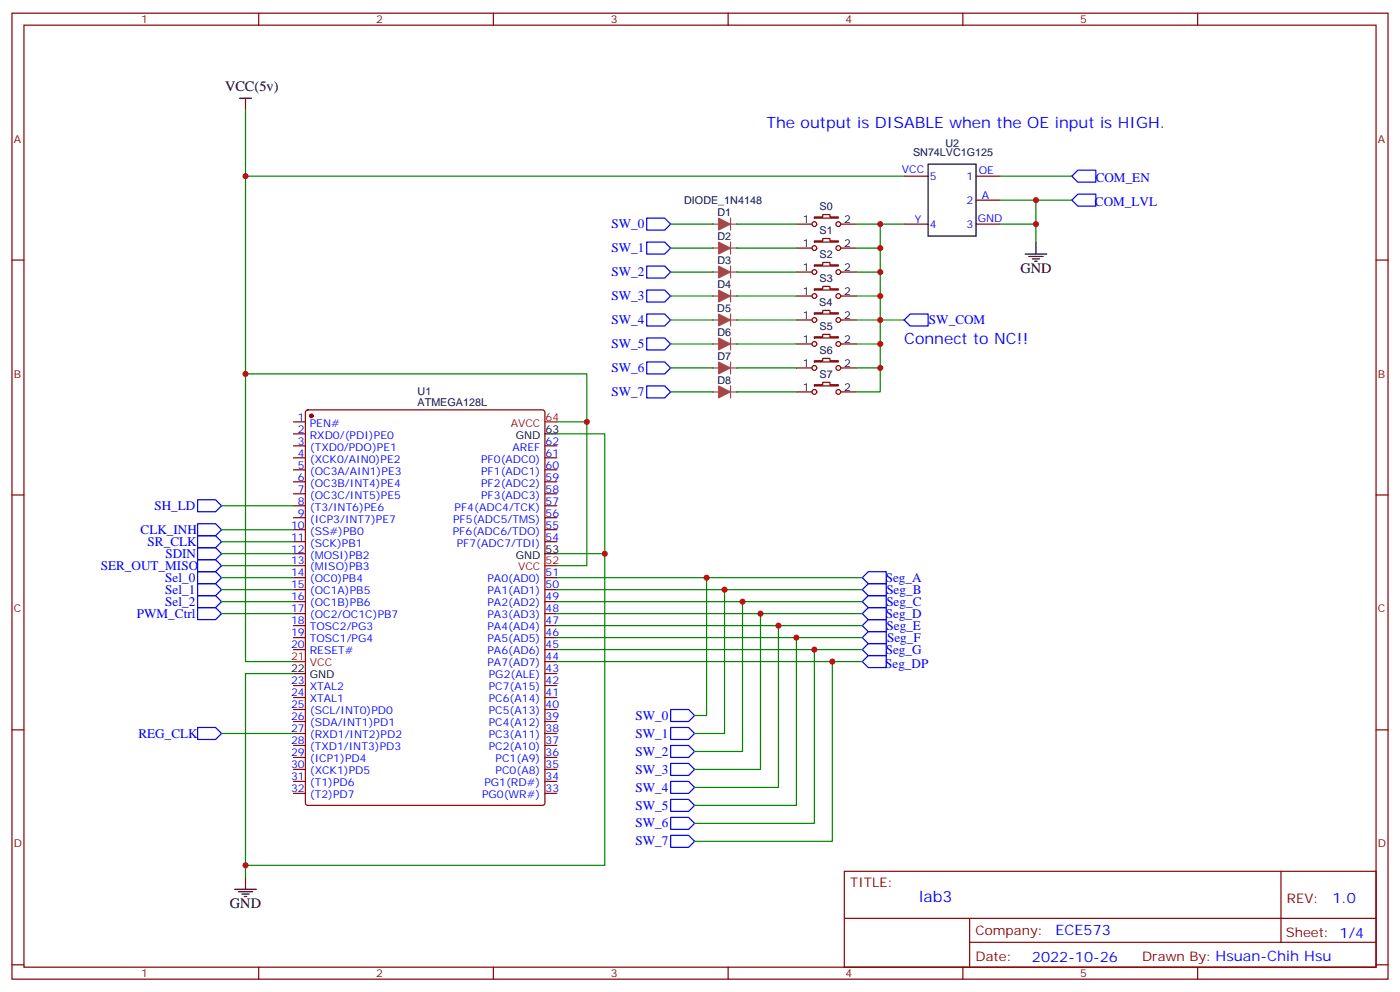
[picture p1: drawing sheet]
<svg xmlns="http://www.w3.org/2000/svg" width="412mm" height="292mm" viewBox="0 0 412 292" stroke-linecap="round" stroke-linejoin="round" font-family="sans-serif">
<g fill="none" stroke="#870000" stroke-width=".35">
<path d="M3.5 3.9h405.4v284.3h-405.4zM7.1 7.4h398.2v277.3h-398.2zM76.2 3.9v3.5M145.3 3.9v3.5M214.5 3.9v3.5M283.6 3.9v3.5M352.8 3.9v3.5M3.5 76.6h3.6M405.3 76.6h3.6M86.4 124.2h3.6M86.4 127.7h3.6M86.4 131.2h3.6"/>
<path d="M86.4 134.8h3.6M86.4 138.3h3.6M90.2 120.9l.5-.3h69.1l.7 .5v115.3l-.4 .6-69.4 .1-.7-.5v-115.2zM160.5 131.2h3.5M160.5 134.8h3.5M160.5 138.3h3.5M3.5 145.7h3.6M86.4 141.8h3.6M86.4 145.3h3.6M86.4 148.9h3.6M86.4 152.4h3.6M86.4 155.9h3.6"/>
<path d="M86.4 159.5h3.6M160.5 141.8h3.5M160.5 145.3h3.5M160.5 148.9h3.5M160.5 152.4h3.5M160.5 155.9h3.5M160.5 159.5h3.5M405.3 145.7h3.6M86.4 163h3.6M86.4 166.5h3.6M86.4 170h3.6M86.4 173.6h3.6"/>
<path d="M86.4 177.1h3.6M160.5 170h3.5M160.5 173.6h3.5M160.5 177.1h3.5M86.4 180.6h3.6M86.4 184.1h3.6M86.4 187.7h3.6M86.4 191.2h3.6M160.5 180.6h3.5M160.5 184.1h3.5M160.5 187.7h3.5M160.5 191.2h3.5"/>
<path d="M160.5 198.3h3.5M160.5 194.7h3.5M3.5 214.8h3.6M86.4 201.8h3.6M86.4 205.3h3.6M86.4 208.8h3.6M86.4 212.4h3.6M86.4 215.9h3.6M86.4 219.4h3.6M160.5 201.8h3.5M160.5 205.3h3.5M160.5 208.8h3.5"/>
<path d="M160.5 212.4h3.5M160.5 215.9h3.5M160.5 219.4h3.5M405.3 214.8h3.6M86.4 223h3.6M86.4 226.5h3.6M86.4 230h3.6M86.4 233.5h3.6M160.5 223h3.5M160.5 226.5h3.5M160.5 230h3.5M160.5 233.5h3.5"/>
<path d="M248.7 256.5h156.6v28.2h-156.6zM377.3 256.5v20.9M248.7 270.3h156.5M285.6 277.4h119.6M285.6 270.3v14.1M3.5 284h3.6M76.2 284.7v3.5M145.3 284.7v3.5M214.5 284.7v3.5M283.6 284.7v3.5M352.8 284.7v3.5M405.3 284h3.6"/>
</g>
<circle cx="91.7" cy="122.4" r=".53" fill="#870000" stroke="#870000" stroke-width=".35"/>
<path d="M160.5 124.2h3.5M160.5 166.5h3.5M86.4 194.7h3.6" fill="none" stroke="#f00" stroke-width=".35"/>
<path d="M70.6 28.9h3.5M72.3 28.9v3.6M160.5 127.7h3.5M160.5 163h3.5M86.4 198.3h3.6M72.3 258.2v3.6M69.1 261.8h6.4M70.2 262.5h4.2M71.3 263.2h2.1M72 263.9h.7" fill="none" stroke="#000" stroke-width=".35"/>
<g fill="none" stroke="#008700" stroke-width=".35">
<path d="M72.3 32.5v162.2h14.1M72.3 110.1h100.6v56.4h-8.9M164 127.7h14.2v35.3M164 124.2h8.9M65.3 177.1h21.1M65.3 173.6h21.1M65.3 170h21.1M164 163h14.2v91.7h-105.9M164 177.1h90M164 173.6h90M164 170h90M208.1 170v40.6h-3.5"/>
<path d="M213.4 173.6v42.3h-8.8M218.7 177.1v44.1h-14.1M65.3 180.6h21.1M86.4 198.3h-14.1v59.9M164 194.7h90M164 191.2h90M164 187.7h90M164 184.1h90M164 180.6h90M224 180.6v45.9h-19.4M229.3 184.1v47.7h-24.7M234.6 187.7v49.4h-30"/>
<path d="M239.9 191.2v51.2h-35.3M245.2 194.7v53h-40.6"/>
</g>
<g fill="none" stroke="#00f" stroke-width=".35">
<path d="M190.5 64.2h5.3l1.8 1.8-1.8 1.7h-5.3zM190.5 71.3h5.3l1.8 1.7-1.8 1.8h-5.3zM190.5 78.3h5.3l1.8 1.8-1.8 1.7h-5.3zM190.5 85.4h5.3l1.8 1.7-1.8 1.8h-5.3zM190.5 99.5h5.3l1.8 1.7-1.8 1.8h-5.3zM190.5 92.4h5.3l1.8 1.8-1.8 1.8h-5.3zM190.5 106.5h5.3l1.8 1.8-1.8 1.8h-5.3zM190.5 113.6h5.3l1.8 1.8-1.8 1.7h-5.3zM58.2 168.3h5.3l1.8 1.7-1.8 1.8h-5.3zM58.2 171.8h5.3l1.8 1.8-1.8 1.7h-5.3zM58.2 175.3h5.3l1.8 1.8-1.8 1.8h-5.3zM58.2 178.9h5.3l1.8 1.7-1.8 1.8h-5.3z"/>
<path d="M254 170l1.8-1.7h5.3v3.5h-5.3zM255.8 171.8h5.3v3.5h-5.3l-1.8-1.7zM255.8 175.3h5.3v3.6h-5.3l-1.8-1.8zM255.8 178.9h5.3v3.5h-5.3l-1.8-1.8zM255.8 182.4h5.3v3.5h-5.3l-1.8-1.8zM255.8 185.9h5.3v3.5h-5.3l-1.8-1.7zM255.8 189.4h5.3v3.6h-5.3l-1.8-1.8zM255.8 193h5.3v3.5h-5.3l-1.8-1.8zM197.6 208.8h5.2l1.8 1.8-1.8 1.8h-5.2zM197.6 214.1h5.2l1.8 1.8-1.8 1.8h-5.2zM197.6 219.4h5.2l1.8 1.8-1.8 1.8h-5.2zM197.6 224.7h5.2l1.8 1.8-1.8 1.7h-5.2z"/>
<path d="M197.6 230h5.2l1.8 1.8-1.8 1.7h-5.2zM197.6 235.3h5.2l1.8 1.8-1.8 1.7h-5.2zM197.6 240.6h5.2l1.8 1.8-1.8 1.7h-5.2zM197.6 245.9h5.2l1.8 1.8-1.8 1.7h-5.2z"/>
</g>
<path d="M215.2 64.2v3.5" fill="none" stroke="#a64a4a" stroke-width=".35"/>
<g fill="#a64a4a">
<circle cx="209.9" cy="66" r=".18"/>
<circle cx="217" cy="66" r=".18"/>
</g>
<path d="M209.9 66h1.8M215.2 66h1.8M215.2 71.3v3.5" fill="none" stroke="#a64a4a" stroke-width=".35"/>
<path d="M211.7 64.2l3.5 1.8-3.5 1.7z" fill="#a64a4a" stroke="#a64a4a" stroke-width=".29"/>
<g fill="#a64a4a">
<circle cx="209.9" cy="73" r=".18"/>
<circle cx="217" cy="73" r=".18"/>
</g>
<path d="M209.9 73h1.8M215.2 73h1.8M215.2 78.3v3.5" fill="none" stroke="#a64a4a" stroke-width=".35"/>
<path d="M211.7 71.3l3.5 1.7-3.5 1.8z" fill="#a64a4a" stroke="#a64a4a" stroke-width=".29"/>
<g fill="#a64a4a">
<circle cx="209.9" cy="80.1" r=".18"/>
<circle cx="217" cy="80.1" r=".18"/>
</g>
<path d="M209.9 80.1h1.8M215.2 80.1h1.8M215.2 85.4v3.5" fill="none" stroke="#a64a4a" stroke-width=".35"/>
<path d="M211.7 78.3l3.5 1.8-3.5 1.7z" fill="#a64a4a" stroke="#a64a4a" stroke-width=".29"/>
<g fill="#a64a4a">
<circle cx="209.9" cy="87.1" r=".18"/>
<circle cx="217" cy="87.1" r=".18"/>
</g>
<path d="M209.9 87.1h1.8M215.2 87.1h1.8M215.2 92.4v3.6" fill="none" stroke="#a64a4a" stroke-width=".35"/>
<path d="M211.7 85.4l3.5 1.7-3.5 1.8z" fill="#a64a4a" stroke="#a64a4a" stroke-width=".29"/>
<g fill="#a64a4a">
<circle cx="209.9" cy="94.2" r=".18"/>
<circle cx="217" cy="94.2" r=".18"/>
</g>
<path d="M209.9 94.2h1.8M215.2 94.2h1.8M215.2 99.5v3.5" fill="none" stroke="#a64a4a" stroke-width=".35"/>
<path d="M211.7 92.4l3.5 1.8-3.5 1.8z" fill="#a64a4a" stroke="#a64a4a" stroke-width=".29"/>
<g fill="#a64a4a">
<circle cx="209.9" cy="101.2" r=".18"/>
<circle cx="217" cy="101.2" r=".18"/>
</g>
<path d="M209.9 101.2h1.8M215.2 101.2h1.8M215.2 106.5v3.6" fill="none" stroke="#a64a4a" stroke-width=".35"/>
<path d="M211.7 99.5l3.5 1.7-3.5 1.8z" fill="#a64a4a" stroke="#a64a4a" stroke-width=".29"/>
<g fill="#a64a4a">
<circle cx="209.9" cy="108.3" r=".18"/>
<circle cx="217" cy="108.3" r=".18"/>
</g>
<path d="M209.9 108.3h1.8M215.2 108.3h1.8M215.2 113.6v3.5" fill="none" stroke="#a64a4a" stroke-width=".35"/>
<path d="M211.7 106.5l3.5 1.8-3.5 1.8z" fill="#a64a4a" stroke="#a64a4a" stroke-width=".29"/>
<g fill="#a64a4a">
<circle cx="209.9" cy="115.4" r=".18"/>
<circle cx="217" cy="115.4" r=".18"/>
</g>
<path d="M209.9 115.4h1.8M215.2 115.4h1.8" fill="none" stroke="#a64a4a" stroke-width=".35"/>
<path d="M211.7 113.6l3.5 1.8-3.5 1.7z" fill="#a64a4a" stroke="#a64a4a" stroke-width=".29"/>
<g fill="none" stroke="#008700" stroke-width=".35">
<path d="M72.3 51.9h194M294.6 51.9h21.1M294.6 58.9h21.1M305.2 58.9v12.4M197.6 73h12.3M197.6 66h12.3M217 73h17.6M217 66h17.6M252.2 66h14.1M259.3 66v7h-7.1M259.3 73v7.1h-7.1M294.6 66h10.6"/>
<path d="M197.6 94.2h12.3M197.6 87.1h12.3M197.6 80.1h12.3M217 94.2h17.6M217 87.1h17.6M217 80.1h17.6M259.3 80.1v7h-7.1M259.3 87.1v7.1h-7.1M266.3 94.2h-7v7h-7.1M197.6 115.4h12.3M197.6 108.3h12.3M197.6 101.2h12.3"/>
<path d="M217 115.4h17.6M217 108.3h17.6M217 101.2h17.6M259.3 101.2v7.1h-7.1M259.3 108.3v7.1h-7.1M65.3 159.5h21.1M65.3 148.9h21.1M65.3 155.9h21.1M65.3 163h21.1M65.3 166.5h21.1M65.3 215.9h21.1"/>
</g>
<g fill="none" stroke="#870000" stroke-width=".35">
<path d="M266.3 51.9h7.1M287.5 51.9h7.1M287.5 58.9h7.1M234.6 66h4.6M234.6 73h4.6M239.9 63.9h2.5v-.8h2.1v.8h2.4v.3h-7zM239.9 70.9h2.5v-.7h2.1v.7h2.4v.4h-7zM239.9 78h2.5v-.7h2.1v.7h2.4v.3h-7zM247.6 66h4.6M247.6 73h4.6M266.3 66h7.1M287.5 66h7.1"/>
<path d="M234.6 80.1h4.6M234.6 87.1h4.6M234.6 94.2h4.6M239.9 85h2.5v-.7h2.1v.7h2.4v.4h-7zM239.9 92.1h2.5v-.7h2.1v.7h2.4v.3h-7zM239.9 99.1h2.5v-.7h2.1v.7h2.4v.4h-7zM247.6 80.1h4.6M247.6 87.1h4.6M247.6 94.2h4.6M234.6 101.2h4.6M234.6 108.3h4.6M234.6 115.4h4.6"/>
<path d="M239.9 106.2h2.5v-.7h2.1v.7h2.4v.3h-7zM239.9 113.2h2.5v-.7h2.1v.7h2.4v.4h-7zM247.6 101.2h4.6M247.6 108.3h4.6M247.6 115.4h4.6"/>
<circle cx="239.9" cy="66" r=".71"/>
<circle cx="239.9" cy="73" r=".71"/>
<circle cx="246.9" cy="73" r=".71"/>
<circle cx="246.9" cy="66" r=".71"/>
<circle cx="239.9" cy="87.1" r=".71"/>
<circle cx="239.9" cy="80.1" r=".71"/>
<circle cx="239.9" cy="94.2" r=".71"/>
<circle cx="246.9" cy="80.1" r=".71"/>
<circle cx="246.9" cy="87.1" r=".71"/>
<circle cx="246.9" cy="94.2" r=".71"/>
<circle cx="239.9" cy="101.2" r=".71"/>
<circle cx="239.9" cy="108.3" r=".71"/>
<circle cx="239.9" cy="115.4" r=".71"/>
<circle cx="246.9" cy="108.3" r=".71"/>
<circle cx="246.9" cy="101.2" r=".71"/>
<circle cx="246.9" cy="115.4" r=".71"/>
</g>
<path d="M273.4 48.3h14.1v21.2h-14.1zM302 74.8h6.3M303 75.5h4.3M304.1 76.2h2.1M304.8 76.9h.7M305.2 71.3v3.5" fill="none" stroke="#000" stroke-width=".35"/>
<path d="M317.5 50.1h5.3v3.5h-5.3l-1.8-1.7zM317.5 57.1h5.3v3.6h-5.3l-1.8-1.8zM266.3 94.2l1.8-1.8h5.3v3.6h-5.3zM58.2 157.7h5.3l1.8 1.8-1.8 1.7h-5.3zM58.2 154.2h5.3l1.8 1.7-1.8 1.8h-5.3zM58.2 147.1h5.3l1.8 1.8-1.8 1.7h-5.3zM58.2 161.2h5.3l1.8 1.8-1.8 1.7h-5.3zM58.2 164.7h5.3l1.8 1.8-1.8 1.8h-5.3zM58.2 214.1h5.3l1.8 1.8-1.8 1.8h-5.3z" fill="none" stroke="#00f" stroke-width=".35"/>
<g fill="#c00">
<circle cx="172.9" cy="124.2" r=".88"/>
<circle cx="72.3" cy="254.7" r=".88"/>
<circle cx="178.2" cy="163" r=".88"/>
<circle cx="208.1" cy="170" r=".88"/>
<circle cx="213.4" cy="173.6" r=".88"/>
<circle cx="218.7" cy="177.1" r=".88"/>
<circle cx="224" cy="180.6" r=".88"/>
<circle cx="229.3" cy="184.1" r=".88"/>
<circle cx="234.6" cy="187.7" r=".88"/>
<circle cx="239.9" cy="191.2" r=".88"/>
<circle cx="245.2" cy="194.7" r=".88"/>
<circle cx="72.3" cy="110.1" r=".88"/>
<circle cx="259.3" cy="66" r=".88"/>
<circle cx="259.3" cy="73" r=".88"/>
<circle cx="259.3" cy="80.1" r=".88"/>
<circle cx="259.3" cy="87.1" r=".88"/>
<circle cx="259.3" cy="94.2" r=".88"/>
<circle cx="259.3" cy="101.2" r=".88"/>
<circle cx="259.3" cy="108.3" r=".88"/>
<circle cx="305.2" cy="58.9" r=".88"/>
<circle cx="72.3" cy="51.9" r=".88"/>
<circle cx="305.2" cy="66" r=".88"/>
</g>
<g font-size="4.6" fill="#00f">
<text x="225.8" y="37.7">The output is DISABLE when the OE input is HIGH.</text>
<text x="266.3" y="101.2">Connect to NC!!</text>
<text x="270.8" y="265.5">lab3</text>
</g>
<g font-size="4.2">
<text x="66.3" y="26.8">VCC(5v)</text>
<text x="300.6" y="80.4">GND</text>
<text x="67.7" y="267.4">GND</text>
</g>
<g font-size="4.2" fill="#00f">
<text x="392.5" y="265.7">1.0</text>
<text x="310.9" y="275.3">ECE573</text>
<text x="304" y="283.1">2022-10-26</text>
</g>
<g font-size="3.9" fill="#00f">
<text x="322.8" y="53.6">COM_EN</text>
<text x="322.5" y="60.7">COM_LVL</text>
<text x="180.1" y="67.2">SW_0</text>
<text x="180.1" y="74.2">SW_1</text>
<text x="180.1" y="81.3">SW_2</text>
<text x="180.1" y="88.3">SW_3</text>
<text x="180.1" y="95.4">SW_4</text>
<text x="273.7" y="95.5">SW_COM</text>
<text x="180.1" y="102.5">SW_5</text>
<text x="180.1" y="109.5">SW_6</text>
<text x="180.1" y="116.6">SW_7</text>
<text x="45.5" y="150.1">SH_LD</text>
<text x="41.4" y="157.1">CLK_INH</text>
<text x="43.5" y="160.7">SR_CLK</text>
<text x="29.7" y="167.8">SER_OUT_MISO</text>
<text x="48.7" y="164.2">SDIN</text>
<text x="48.7" y="171.3">Sel_0</text>
<text x="260.9" y="171.3">Seg_A</text>
<text x="48.7" y="174.8">Sel_1</text>
<text x="48.7" y="178.4">Sel_2</text>
<text x="261.1" y="174.8">Seg_B</text>
<text x="261.1" y="178.3">Seg_C</text>
<text x="40.3" y="181.8">PWM_Ctrl</text>
<text x="261" y="181.9">Seg_D</text>
<text x="261.2" y="185.4">Seg_E</text>
<text x="261.3" y="188.9">Seg_F</text>
<text x="260.8" y="196.5">Seg_DP</text>
<text x="260.9" y="192.5">Seg_G</text>
<text x="187.2" y="211.8">SW_0</text>
<text x="40.8" y="217.2">REG_CLK</text>
<text x="187.2" y="217.1">SW_1</text>
<text x="187.2" y="222.4">SW_2</text>
<text x="187.2" y="227.7">SW_3</text>
<text x="187.2" y="233">SW_4</text>
<text x="187.2" y="238.3">SW_5</text>
<text x="187.2" y="243.6">SW_6</text>
<text x="187.2" y="248.9">SW_7</text>
</g>
<g font-size="3.9" fill="#800">
<text x="250.5" y="261.1">TITLE:</text>
<text x="379.1" y="265.7">REV:</text>
<text x="287.4" y="275.3">Company:</text>
<text x="378.7" y="275.9">Sheet: 1/4</text>
<text x="287.4" y="282.9">Date:</text>
<text x="336.4" y="283">Drawn By: Hsuan-Chih Hsu</text>
</g>
<g font-size="3.2" fill="#800">
<text x="41.6" y="6.9">1</text>
<text x="110.8" y="6.9">2</text>
<text x="179.9" y="6.9">3</text>
<text x="249.1" y="6.9">4</text>
<text x="318.2" y="6.9">5</text>
<text x="4.1" y="42">A</text>
<text x="405.9" y="42">A</text>
<text x="4.1" y="111.1">B</text>
<text x="405.9" y="111.1">B</text>
<text x="4.1" y="180.3">C</text>
<text x="405.9" y="180.3">C</text>
<text x="4.1" y="249.4">D</text>
<text x="405.9" y="249.4">D</text>
<text x="41.6" y="287.7">1</text>
<text x="110.8" y="287.7">2</text>
<text x="179.9" y="287.7">3</text>
<text x="249.1" y="287.7">4</text>
<text x="318.2" y="287.7">5</text>
</g>
<g font-size="3.2" fill="#000080">
<text x="269" y="45.9">SN74LVC1G125</text>
<text x="278.5" y="43.2">U2</text>
<text x="201.5" y="60">DIODE_1N4148</text>
<text x="211.3" y="63.6">D1</text>
<text x="241.4" y="61.8">S0</text>
<text x="211.3" y="70.6">D2</text>
<text x="241.4" y="68.9">S1</text>
<text x="211.3" y="77.7">D3</text>
<text x="241.4" y="75.9">S2</text>
<text x="241.4" y="83">S3</text>
<text x="211.3" y="84.8">D4</text>
<text x="211.3" y="91.8">D5</text>
<text x="241.3" y="90">S4</text>
<text x="211.3" y="98.9">D6</text>
<text x="241.4" y="97.1">S5</text>
<text x="211.3" y="105.9">D7</text>
<text x="241.4" y="104.1">S6</text>
<text x="211.3" y="113">D8</text>
<text x="241.4" y="111.2">S7</text>
<text x="123" y="119.4">ATMEGA128L</text>
<text x="123" y="116.4">U1</text>
</g>
<g font-size="3.2" fill="#00f">
<text x="265.6" y="50.8">VCC</text>
<text x="273.9" y="52.9">5</text>
<text x="284.7" y="52.9">1</text>
<text x="288.3" y="51.2">OE</text>
<text x="284.7" y="60">2</text>
<text x="289.2" y="58.6">A</text>
<text x="269.5" y="65.6">Y</text>
<text x="288" y="65.3">GND</text>
<text x="273.9" y="67">4</text>
<text x="284.7" y="67">3</text>
<text x="87.8" y="123.8">1</text>
<text x="91.3" y="125.6">PEN#</text>
<text x="87.8" y="127.4">2</text>
<text x="87.8" y="130.9">3</text>
<text x="91.3" y="129.1">RXD0/(PDI)PE0</text>
<text x="160.7" y="130.9">62</text>
<text x="87.8" y="134.4">4</text>
<text x="87.8" y="137.9">5</text>
<text x="91.3" y="132.6">(TXD0/PDO)PE1</text>
<text x="91.3" y="136.2">(XCK0/AIN0)PE2</text>
<text x="141.7" y="136.2">PF0(ADC0)</text>
<text x="151" y="132.6">AREF</text>
<text x="160.7" y="137.9">60</text>
<text x="160.7" y="134.4">61</text>
<text x="87.8" y="141.5">6</text>
<text x="91.3" y="139.7">(OC3A/AIN1)PE3</text>
<text x="91.3" y="143.2">(OC3B/INT4)PE4</text>
<text x="141.7" y="143.2">PF2(ADC2)</text>
<text x="141.7" y="139.7">PF1(ADC1)</text>
<text x="160.7" y="141.5">59</text>
<text x="87.8" y="145">7</text>
<text x="87.8" y="148.5">8</text>
<text x="91.3" y="146.8">(OC3C/INT5)PE5</text>
<text x="141.7" y="146.8">PF3(ADC3)</text>
<text x="160.7" y="148.5">57</text>
<text x="160.7" y="145">58</text>
<text x="85.7" y="155.6">10</text>
<text x="87.8" y="152">9</text>
<text x="91.3" y="150.3">(T3/INT6)PE6</text>
<text x="91.3" y="153.8">(ICP3/INT7)PE7</text>
<text x="133.5" y="153.8">PF5(ADC5/TMS)</text>
<text x="133.9" y="150.3">PF4(ADC4/TCK)</text>
<text x="160.7" y="155.6">55</text>
<text x="160.7" y="152">56</text>
<text x="85.7" y="159.1">11</text>
<text x="91.3" y="157.3">(SS#)PB0</text>
<text x="91.3" y="160.9">(SCK)PB1</text>
<text x="133.4" y="157.3">PF6(ADC6/TDO)</text>
<text x="134.6" y="160.9">PF7(ADC7/TDI)</text>
<text x="160.7" y="159.1">54</text>
<text x="85.7" y="162.6">12</text>
<text x="85.7" y="166.2">13</text>
<text x="91.3" y="164.4">(MOSI)PB2</text>
<text x="91.3" y="167.9">(MISO)PB3</text>
<text x="85.7" y="169.7">14</text>
<text x="85.7" y="173.2">15</text>
<text x="91.3" y="171.4">(OC0)PB4</text>
<text x="143.6" y="171.4">PA0(AD0)</text>
<text x="160.7" y="173.2">50</text>
<text x="160.7" y="169.7">51</text>
<text x="85.7" y="176.7">16</text>
<text x="91.3" y="175">(OC1A)PB5</text>
<text x="91.3" y="178.5">(OC1B)PB6</text>
<text x="143.6" y="178.5">PA2(AD2)</text>
<text x="143.6" y="175">PA1(AD1)</text>
<text x="160.7" y="176.7">49</text>
<text x="85.7" y="180.3">17</text>
<text x="85.7" y="183.8">18</text>
<text x="91.3" y="182">(OC2/OC1C)PB7</text>
<text x="91.3" y="185.6">TOSC2/PG3</text>
<text x="143.6" y="185.6">PA4(AD4)</text>
<text x="143.6" y="182">PA3(AD3)</text>
<text x="160.7" y="183.8">47</text>
<text x="160.7" y="180.3">48</text>
<text x="85.7" y="187.3">19</text>
<text x="85.7" y="190.9">20</text>
<text x="91.3" y="189.1">TOSC1/PG4</text>
<text x="143.6" y="189.1">PA5(AD5)</text>
<text x="160.7" y="190.9">45</text>
<text x="160.7" y="187.3">46</text>
<text x="91.3" y="192.6">RESET#</text>
<text x="143.6" y="196.1">PA7(AD7)</text>
<text x="143.6" y="192.6">PA6(AD6)</text>
<text x="160.7" y="197.9">43</text>
<text x="160.7" y="194.4">44</text>
<text x="85.7" y="201.4">23</text>
<text x="91.3" y="203.2">XTAL2</text>
<text x="144" y="203.2">PC7(A15)</text>
<text x="144" y="199.7">PG2(ALE)</text>
<text x="160.7" y="201.4">42</text>
<text x="85.7" y="205">24</text>
<text x="85.7" y="208.5">25</text>
<text x="91.3" y="206.7">XTAL1</text>
<text x="144" y="206.7">PC6(A14)</text>
<text x="160.7" y="208.5">40</text>
<text x="160.7" y="205">41</text>
<text x="85.7" y="212">26</text>
<text x="85.7" y="215.5">27</text>
<text x="91.3" y="210.3">(SCL/INT0)PD0</text>
<text x="91.3" y="213.8">(SDA/INT1)PD1</text>
<text x="144" y="213.8">PC4(A12)</text>
<text x="144" y="210.3">PC5(A13)</text>
<text x="160.7" y="215.5">38</text>
<text x="160.7" y="212">39</text>
<text x="85.7" y="219.1">28</text>
<text x="91.3" y="217.3">(RXD1/INT2)PD2</text>
<text x="91.3" y="220.8">(TXD1/INT3)PD3</text>
<text x="144" y="220.8">PC2(A10)</text>
<text x="144" y="217.3">PC3(A11)</text>
<text x="160.7" y="219.1">37</text>
<text x="85.7" y="222.6">29</text>
<text x="85.7" y="226.1">30</text>
<text x="91.3" y="224.4">(ICP1)PD4</text>
<text x="91.3" y="227.9">(XCK1)PD5</text>
<text x="146" y="227.9">PC0(A8)</text>
<text x="146" y="224.4">PC1(A9)</text>
<text x="160.7" y="226.1">35</text>
<text x="160.7" y="222.6">36</text>
<text x="85.7" y="229.7">31</text>
<text x="85.7" y="233.2">32</text>
<text x="91.3" y="231.4">(T1)PD6</text>
<text x="142.7" y="231.4">PG1(RD#)</text>
<text x="160.7" y="233.2">33</text>
<text x="160.7" y="229.7">34</text>
<text x="91.3" y="235">(T2)PD7</text>
<text x="142" y="235">PG0(WR#)</text>
</g>
<g font-size="3.2">
<text x="236.5" y="65.6">1</text>
<text x="248.7" y="65.6">2</text>
<text x="236.5" y="72.7">1</text>
<text x="248.7" y="72.7">2</text>
<text x="236.5" y="79.7">1</text>
<text x="248.7" y="79.7">2</text>
<text x="236.5" y="86.8">1</text>
<text x="248.7" y="86.8">2</text>
<text x="236.5" y="93.8">1</text>
<text x="248.7" y="93.8">2</text>
<text x="236.5" y="100.9">1</text>
<text x="248.7" y="100.9">2</text>
<text x="236.5" y="107.9">1</text>
<text x="248.7" y="107.9">2</text>
<text x="236.5" y="115">1</text>
<text x="248.7" y="115">2</text>
<text x="151.9" y="129.1">GND</text>
<text x="160.7" y="127.4">63</text>
<text x="151.9" y="164.4">GND</text>
<text x="160.7" y="162.6">53</text>
<text x="85.7" y="197.9">22</text>
<text x="91.3" y="199.7">GND</text>
</g>
<g font-size="3.2" fill="#f00">
<text x="150.4" y="125.6">AVCC</text>
<text x="160.7" y="123.8">64</text>
<text x="152.6" y="167.9">VCC</text>
<text x="160.7" y="166.2">52</text>
<text x="85.7" y="194.4">21</text>
<text x="91.3" y="196.1">VCC</text>
</g>
</svg>
